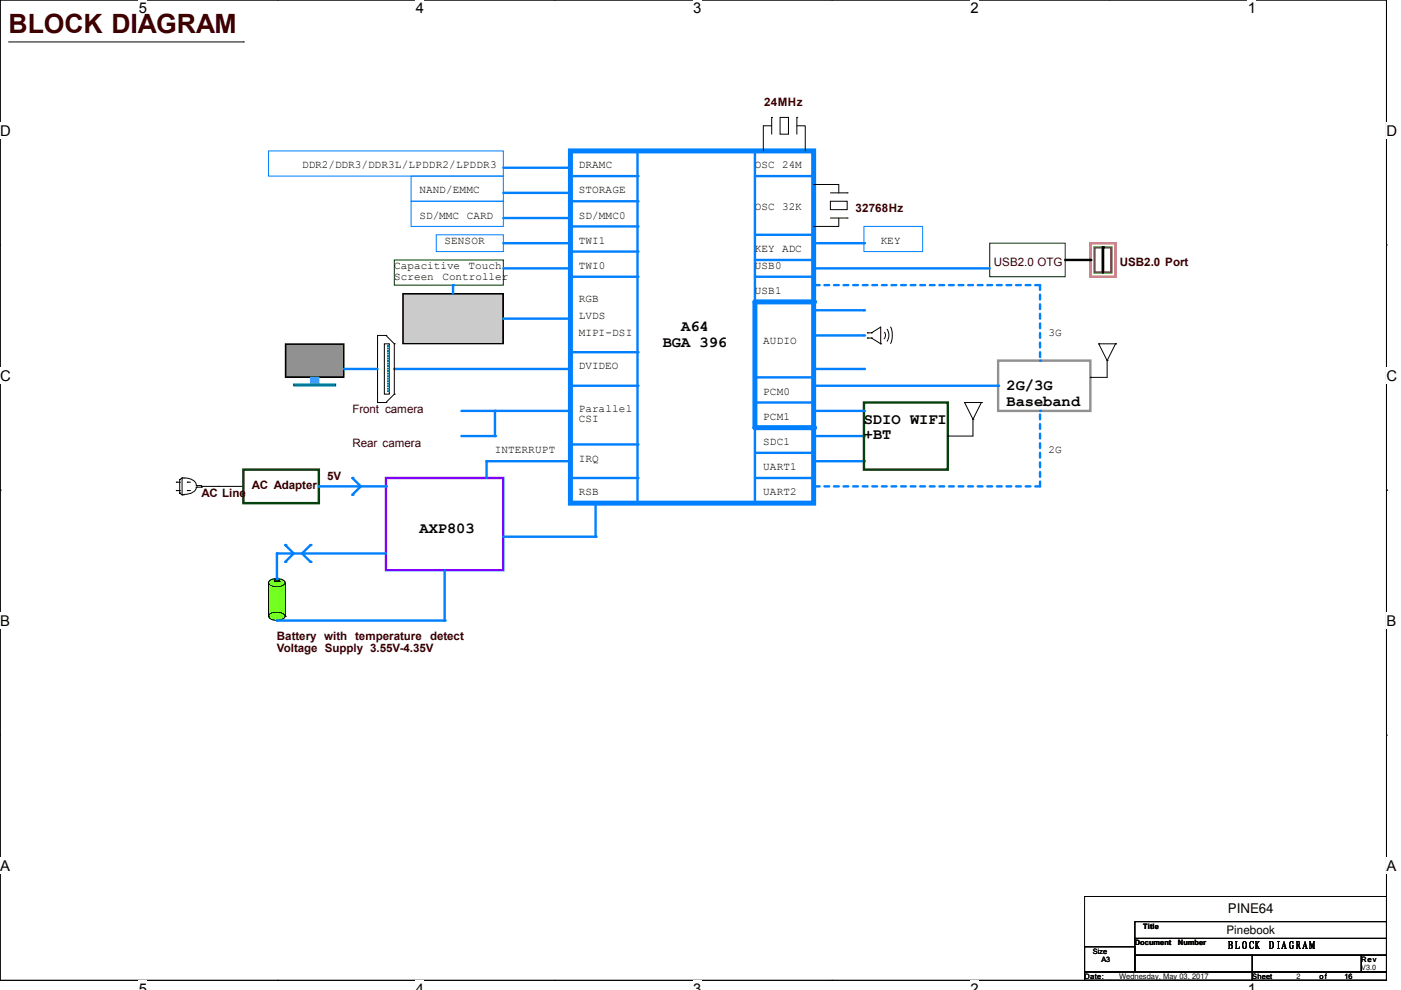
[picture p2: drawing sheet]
<svg xmlns="http://www.w3.org/2000/svg" width="297mm" height="210mm" viewBox="0 0 297 210" stroke-linecap="round" stroke-linejoin="round" font-family="sans-serif">
<path d="M0 0h294v207.9h-294z" fill="none" stroke="#000" stroke-width=".21"/>
<g fill="#fff">
<path d="M29.4 0h1.8v3.5h-1.8z"/>
<path d="M29.4 207.9h1.8v2.1h-1.8z"/>
</g>
<path d="M58.8 0h.1M58.8 207.9h.1" fill="none" stroke="#000" stroke-width=".21"/>
<g fill="#fff">
<path d="M88.2 0h1.7v3.5h-1.7z"/>
<path d="M88.2 207.9h1.7v2.1h-1.7z"/>
</g>
<path d="M117.6 0h.1M117.6 207.9h.1" fill="none" stroke="#000" stroke-width=".21"/>
<g fill="#fff">
<path d="M147 0h1.7v3.5h-1.7z"/>
<path d="M147 207.9h1.7v2.1h-1.7z"/>
</g>
<path d="M176.4 0h.1M176.4 207.9h.1" fill="none" stroke="#000" stroke-width=".21"/>
<g fill="#fff">
<path d="M205.7 0h1.8v3.5h-1.8z"/>
<path d="M205.7 207.9h1.8v2.1h-1.8z"/>
</g>
<path d="M235.2 0h.1M235.2 207.9h.1" fill="none" stroke="#000" stroke-width=".21"/>
<g fill="#fff">
<path d="M264.5 0h1.8v3.5h-1.8z"/>
<path d="M264.5 207.9h1.8v2.1h-1.8z"/>
<path d="M0 26h2.3v3.4h-2.3z"/>
<path d="M294 26h2.2v3.4h-2.2z"/>
<path d="M0 77.9h2.3v3.5h-2.3z"/>
<path d="M294 77.9h2.2v3.5h-2.2z"/>
</g>
<path d="M0 51.9h.1M294 51.9h.1" fill="none" stroke="#000" stroke-width=".21"/>
<g fill="#fff">
<path d="M0 129.9h2.1v3.4h-2.1z"/>
<path d="M294 129.9h2v3.4h-2z"/>
</g>
<path d="M0 103.9h.1M294 103.9h.1" fill="none" stroke="#000" stroke-width=".21"/>
<g fill="#fff">
<path d="M0 181.8h2.1v3.5h-2.1z"/>
<path d="M294 181.8h2v3.5h-2z"/>
</g>
<path d="M1.8 8.9h49.8M51.6 8.9h.1M0 155.9h.1M294 155.9h.1" fill="none" stroke="#000" stroke-width=".21"/>
<path d="M120.9 32h51.6v74.7h-51.6z" fill="none" stroke="#007fff" stroke-width="1.1"/>
<path d="M135.2 32v74.7" fill="none" stroke="#007fff" stroke-width=".51"/>
<circle cx="135.2" cy="106.7" r=".25" fill="#007fff"/>
<path d="M120.9 32h12.5" fill="none" stroke="#007fff" stroke-width=".51"/>
<circle cx="133.4" cy="32" r=".25" fill="#007fff"/>
<path d="M56.9 32h49.8v5.3h-49.8z" fill="none" stroke="#007fff" stroke-width=".21"/>
<path d="M120.9 37.3h14.3" fill="none" stroke="#007fff" stroke-width=".51"/>
<circle cx="135.2" cy="37.3" r=".25" fill="#007fff"/>
<path d="M87.2 37.3h19.5v5.4h-19.5z" fill="none" stroke="#007fff" stroke-width=".21"/>
<path d="M120.9 42.7h14.3" fill="none" stroke="#007fff" stroke-width=".51"/>
<circle cx="135.2" cy="42.7" r=".25" fill="#007fff"/>
<path d="M87.2 42.7h19.5v5.3h-19.5z" fill="none" stroke="#007fff" stroke-width=".21"/>
<path d="M120.9 48h14.3" fill="none" stroke="#007fff" stroke-width=".51"/>
<circle cx="135.2" cy="48" r=".25" fill="#007fff"/>
<path d="M120.9 58.7h14.3" fill="none" stroke="#007fff" stroke-width=".51"/>
<circle cx="135.2" cy="58.7" r=".25" fill="#007fff"/>
<path d="M160.1 32v32" fill="none" stroke="#007fff" stroke-width=".51"/>
<circle cx="160.1" cy="64" r=".25" fill="#007fff"/>
<path d="M149.4 32h23.1" fill="none" stroke="#007fff" stroke-width=".51"/>
<circle cx="172.5" cy="32" r=".25" fill="#007fff"/>
<path d="M160.1 37.3h12.4" fill="none" stroke="#007fff" stroke-width=".51"/>
<circle cx="172.5" cy="37.3" r=".25" fill="#007fff"/>
<path d="M160.1 49.8h12.4" fill="none" stroke="#007fff" stroke-width=".51"/>
<circle cx="172.5" cy="49.8" r=".25" fill="#007fff"/>
<path d="M183.2 48h12.4v5.3h-12.4z" fill="none" stroke="#007fff" stroke-width=".21"/>
<path d="M160.1 64h12.4" fill="none" stroke="#007fff" stroke-width="1.1"/>
<circle cx="172.5" cy="64" r=".53" fill="#007fff"/>
<path d="M160.1 55.1h12.4" fill="none" stroke="#007fff" stroke-width=".51"/>
<circle cx="172.5" cy="55.1" r=".25" fill="#007fff"/>
<path d="M120.9 74.7h14.3" fill="none" stroke="#007fff" stroke-width=".51"/>
<circle cx="135.2" cy="74.7" r=".25" fill="#007fff"/>
<path d="M120.9 94.2h14.3" fill="none" stroke="#007fff" stroke-width=".51"/>
<circle cx="135.2" cy="94.2" r=".25" fill="#007fff"/>
<path d="M160.1 90.7v16" fill="none" stroke="#007fff" stroke-width=".51"/>
<circle cx="160.1" cy="106.7" r=".25" fill="#007fff"/>
<path d="M160.1 58.7h12.4" fill="none" stroke="#007fff" stroke-width=".51"/>
<circle cx="172.5" cy="58.7" r=".25" fill="#007fff"/>
<path d="M97.8 87.1h23.1" fill="none" stroke="#007fff" stroke-width=".51"/>
<circle cx="120.9" cy="87.1" r=".25" fill="#007fff"/>
<path d="M160.1 80h12.4" fill="none" stroke="#007fff" stroke-width=".51"/>
<circle cx="172.5" cy="80" r=".25" fill="#007fff"/>
<path d="M160.1 90.7h12.4" fill="none" stroke="#007fff" stroke-width="1.1"/>
<circle cx="172.5" cy="90.7" r=".53" fill="#007fff"/>
<path d="M160.1 96h12.4" fill="none" stroke="#007fff" stroke-width=".51"/>
<circle cx="172.5" cy="96" r=".25" fill="#007fff"/>
<path d="M172.5 92.5h10.7" fill="none" stroke="#007fff" stroke-width=".51"/>
<circle cx="183.2" cy="92.5" r=".25" fill="#007fff"/>
<path d="M172.5 97.8h10.7" fill="none" stroke="#007fff" stroke-width=".51"/>
<circle cx="183.2" cy="97.8" r=".25" fill="#007fff"/>
<path d="M85.4 62.2h21.3v10.7h-21.3z" fill-rule="evenodd" fill="#000"/>
<path d="M85.4 62.2h21.3v10.7h-21.3z" fill="none" stroke="#000" stroke-width=".21"/>
<path d="M85.7 62.6h20.7v10h-20.7z" fill-rule="evenodd" fill="#cbcbcb"/>
<path d="M85.7 62.6h20.7v10h-20.7z" fill="none" stroke="#cbcbcb" stroke-width=".21"/>
<path d="M120.9 81.8h14.3" fill="none" stroke="#007fff" stroke-width=".51"/>
<circle cx="135.2" cy="81.8" r=".25" fill="#007fff"/>
<path d="M83.6 55.1h23.1v5.4h-23.1z" fill="none" stroke="#003f00" stroke-width=".21"/>
<path d="M106.7 67.6h14.2" fill="none" stroke="#007fff" stroke-width=".51"/>
<circle cx="120.9" cy="67.6" r=".25" fill="#007fff"/>
<path d="M96.1 60.5v1.7" fill="none" stroke="#007fff" stroke-width=".51"/>
<circle cx="96.1" cy="60.5" r=".25" fill="#007fff"/>
<path d="M60.5 72.9h12.4v7.1h-12.4z" fill-rule="evenodd" fill="#000"/>
<path d="M60.5 72.9h12.4v7.1h-12.4z" fill="none" stroke="#000" stroke-width=".21"/>
<path d="M60.8 73.2h11.8v6.5h-11.8z" fill-rule="evenodd" fill="#919191"/>
<path d="M60.8 73.2h11.8v6.5h-11.8z" fill="none" stroke="#919191" stroke-width=".21"/>
<path d="M65.8 80h1.8v1.8h-1.8z" fill-rule="evenodd" fill="#01ffff"/>
<path d="M62.3 81.4h8.9v.4h-8.9zM65.8 80h1.8v1.8h-1.8z" fill="none" stroke="#01ffff" stroke-width=".21"/>
<path d="M62.3 81.6h8.9" fill="none" stroke="#01ffff" stroke-width=".34"/>
<path d="M62.3 81.4h8.9v.4h-8.9z" fill="none" stroke="#003f3f" stroke-width=".21"/>
<path d="M83.6 78.2h37.3" fill="none" stroke="#007fff" stroke-width=".51"/>
<circle cx="83.6" cy="78.2" r=".25" fill="#007fff"/>
<path d="M81.5 72.9h1v10.7h-1zM81.8 71.1h.1M81.8 71.1h-1.8v14.2M81.8 71.1l1.8 1.8M83.6 72.9h.1M83.6 72.9v10.7M80 85.3h.1M80 85.3h1.8M81.8 85.3h.1M83.6 83.6h.1M83.6 83.6l-1.8 1.7" fill="none" stroke="#000" stroke-width=".21"/>
<path d="M82.2 73.2h.3v.2h-.3z" fill-rule="evenodd" fill="#007f7f"/>
<path d="M82.2 73.2h.3v.2h-.3z" fill="none" stroke="#007f7f" stroke-width=".21"/>
<path d="M82.2 73.8h.3v.2h-.3z" fill-rule="evenodd" fill="#007f7f"/>
<path d="M82.2 73.8h.3v.2h-.3z" fill="none" stroke="#007f7f" stroke-width=".21"/>
<path d="M82.2 74.3h.3v.2h-.3z" fill-rule="evenodd" fill="#007f7f"/>
<path d="M82.2 74.3h.3v.2h-.3z" fill="none" stroke="#007f7f" stroke-width=".21"/>
<path d="M82.2 74.8h.3v.2h-.3z" fill-rule="evenodd" fill="#007f7f"/>
<path d="M82.2 74.8h.3v.2h-.3z" fill="none" stroke="#007f7f" stroke-width=".21"/>
<path d="M82.2 75.4h.3v.2h-.3z" fill-rule="evenodd" fill="#007f7f"/>
<path d="M82.2 75.4h.3v.2h-.3z" fill="none" stroke="#007f7f" stroke-width=".21"/>
<path d="M82.2 76.5h.3v.1h-.3z" fill-rule="evenodd" fill="#007f7f"/>
<path d="M82.2 76.5h.3v.1h-.3z" fill="none" stroke="#007f7f" stroke-width=".21"/>
<path d="M82.2 77h.3v.2h-.3z" fill-rule="evenodd" fill="#007f7f"/>
<path d="M82.2 77h.3v.2h-.3z" fill="none" stroke="#007f7f" stroke-width=".21"/>
<path d="M82.2 75.9h.3v.2h-.3z" fill-rule="evenodd" fill="#007f7f"/>
<path d="M82.2 75.9h.3v.2h-.3z" fill="none" stroke="#007f7f" stroke-width=".21"/>
<path d="M82.2 77.5h.3v.2h-.3z" fill-rule="evenodd" fill="#007f7f"/>
<path d="M82.2 77.5h.3v.2h-.3z" fill="none" stroke="#007f7f" stroke-width=".21"/>
<path d="M82.2 78.6h.3v.2h-.3z" fill-rule="evenodd" fill="#007f7f"/>
<path d="M82.2 78.6h.3v.2h-.3z" fill="none" stroke="#007f7f" stroke-width=".21"/>
<path d="M82.2 79.1h.3v.2h-.3z" fill-rule="evenodd" fill="#007f7f"/>
<path d="M82.2 79.1h.3v.2h-.3z" fill="none" stroke="#007f7f" stroke-width=".21"/>
<path d="M82.2 78.1h.3v.1h-.3z" fill-rule="evenodd" fill="#007f7f"/>
<path d="M82.2 78.1h.3v.1h-.3z" fill="none" stroke="#007f7f" stroke-width=".21"/>
<path d="M82.2 79.7h.3v.1h-.3z" fill-rule="evenodd" fill="#007f7f"/>
<path d="M82.2 79.7h.3v.1h-.3z" fill="none" stroke="#007f7f" stroke-width=".21"/>
<path d="M82.2 80.7h.3v.2h-.3z" fill-rule="evenodd" fill="#007f7f"/>
<path d="M82.2 80.7h.3v.2h-.3z" fill="none" stroke="#007f7f" stroke-width=".21"/>
<path d="M82.2 81.2h.3v.2h-.3z" fill-rule="evenodd" fill="#007f7f"/>
<path d="M82.2 81.2h.3v.2h-.3z" fill="none" stroke="#007f7f" stroke-width=".21"/>
<path d="M82.2 80.2h.3v.1h-.3z" fill-rule="evenodd" fill="#007f7f"/>
<path d="M82.2 80.2h.3v.1h-.3z" fill="none" stroke="#007f7f" stroke-width=".21"/>
<path d="M82.2 81.8h.3v.2h-.3z" fill-rule="evenodd" fill="#007f7f"/>
<path d="M82.2 81.8h.3v.2h-.3z" fill="none" stroke="#007f7f" stroke-width=".21"/>
<path d="M82.2 82.8h.3v.2h-.3z" fill-rule="evenodd" fill="#007f7f"/>
<path d="M82.2 82.8h.3v.2h-.3z" fill="none" stroke="#007f7f" stroke-width=".21"/>
<path d="M82.2 82.3h.3v.2h-.3z" fill-rule="evenodd" fill="#007f7f"/>
<path d="M82.2 82.3h.3v.2h-.3z" fill="none" stroke="#007f7f" stroke-width=".21"/>
<path d="M72.9 78.2h7.1" fill="none" stroke="#007fff" stroke-width=".51"/>
<circle cx="72.9" cy="78.2" r=".25" fill="#007fff"/>
<path d="M104.9 87.1v5.4" fill="none" stroke="#007fff" stroke-width=".51"/>
<circle cx="104.9" cy="87.1" r=".25" fill="#007fff"/>
<path d="M97.8 92.5h7.1" fill="none" stroke="#007fff" stroke-width=".51"/>
<circle cx="104.9" cy="92.5" r=".25" fill="#007fff"/>
<g fill="none" stroke="#000" stroke-width=".21">
<path d="M163.6 24.9h.1M163.6 24.9v3.5M163.6 26.7h-1.8v5.3M165.4 24.9h1.8v3.5h-1.8zM168.9 26.7h1.8v5.3M168.9 24.9h.1M168.9 24.9v3.5M172.5 39.1h5.3v1.8M176.1 42.7h3.5v1.7h-3.5zM176.1 40.9h3.5M176.1 46.2h3.5M177.8 46.2v1.8h-5.3"/>
<path d="M179.6 40.9h.1M179.6 46.2h.1"/>
</g>
<path d="M81.8 101.3h24.9v19.6h-24.9z" fill="none" stroke="#7f00ff" stroke-width=".51"/>
<path d="M57 123.3a2.69 2.69 0 0 1 3.4 0v.2a2.08 2.08 0 0 1-2.8 .7l-.6-.4z" fill-rule="evenodd" fill="#7fff00"/>
<path d="M57 123.3a2.69 2.69 0 0 1 3.4 0v.2a2.08 2.08 0 0 1-2.8 .7l-.6-.4z" fill="none" stroke="#7fff00" stroke-width=".21"/>
<path d="M57 130.4a2.69 2.69 0 0 1 3.4 0v.2a2.08 2.08 0 0 1-2.8 .8l-.6-.5z" fill-rule="evenodd" fill="#7fff00"/>
<path d="M57 130.4a2.69 2.69 0 0 1 3.4 0v.2a2.08 2.08 0 0 1-2.8 .8l-.6-.5z" fill="none" stroke="#7fff00" stroke-width=".21"/>
<path d="M58.2 123.4h.1M58.2 123v.4M58.2 122.9h.7l.3 .1-.8 .2-.2-.2zM58.2 123.3h.9a.56 .56 0 0 1-.9 0zM59.3 123.4h.1M59.3 123v.4" fill="none" stroke="#000" stroke-width=".21"/>
<path d="M56.9 123.6h3.6v7.1h-3.6z" fill-rule="evenodd" fill="#7fff00"/>
<path d="M56.9 123.6h3.6v7.1h-3.6z" fill="none" stroke="#7fff00" stroke-width=".21"/>
<path d="M56.9 130.7h.1M56.9 123.6v7.1M57 123.3a2.69 2.69 0 0 1 3.4 0v.2a2.08 2.08 0 0 1-2.8 .7l-.6-.4zM57 130.4a2.69 2.69 0 0 1 3.4 0v.2a2.08 2.08 0 0 1-2.8 .8l-.6-.5zM60.5 130.7h.1M60.5 123.6v7.1" fill="none" stroke="#000" stroke-width=".21"/>
<path d="M58.7 117.3v5.4" fill="none" stroke="#007fff" stroke-width=".51"/>
<circle cx="58.7" cy="122.7" r=".25" fill="#007fff"/>
<path d="M58.7 131.6h35.6" fill="none" stroke="#007fff" stroke-width=".51"/>
<circle cx="58.7" cy="131.6" r=".25" fill="#007fff"/>
<path d="M58.7 117.3h23.1" fill="none" stroke="#007fff" stroke-width=".51"/>
<circle cx="58.7" cy="117.3" r=".25" fill="#007fff"/>
<path d="M60.5 115.6l1.8 1.7" fill="none" stroke="#007fff" stroke-width=".51"/>
<circle cx="60.5" cy="115.6" r=".25" fill="#007fff"/>
<path d="M62.3 117.3l-1.8 1.8" fill="none" stroke="#007fff" stroke-width=".51"/>
<circle cx="60.5" cy="119.1" r=".25" fill="#007fff"/>
<path d="M65.8 115.6l-1.8 1.7" fill="none" stroke="#007fff" stroke-width=".51"/>
<circle cx="65.8" cy="115.6" r=".25" fill="#007fff"/>
<path d="M64 117.3l1.8 1.8" fill="none" stroke="#007fff" stroke-width=".51"/>
<circle cx="65.8" cy="119.1" r=".25" fill="#007fff"/>
<g fill="none" stroke="#000" stroke-width=".21">
<path d="M37.4 102.2h.1M37.4 104h.1M37.4 102.2h.9M37.4 104h.9M38.1 101.7h.1M38.1 104.6h.1M38.1 104.6l.5 .3M38.1 101.7v2.9M38.6 101.3a2.97 2.97 0 0 1 2.9 1.1l.1 .5M38.6 101.3h.1M38.6 104.9h.1M38.6 104.9h.6"/>
<path d="M38.6 101.3v3.6M38.6 101.3l-.5 .4M39.7 104h.1M39.7 102.2h.1M39.7 102.2h.7M39.7 104h.7M41.6 103.3a1.68 1.68 0 0 1-1.8 1.5h-.7M41.7 103h.1M41.7 103.3h.1M41.7 103h1v.3M41.7 103.3h1M42.7 103.3h.1"/>
<path d="M42.7 103.1h.1M42.7 103.1h8.9M46.3 103.1h.1"/>
</g>
<path d="M51.6 99.6h16v7.1h-16z" fill="none" stroke="#003f00" stroke-width=".51"/>
<path d="M67.6 103.1h14.2" fill="none" stroke="#007fff" stroke-width=".51"/>
<circle cx="81.8" cy="103.1" r=".25" fill="#007fff"/>
<path d="M74.7 101.3l1.8 1.8" fill="none" stroke="#007fff" stroke-width=".51"/>
<circle cx="74.7" cy="101.3" r=".25" fill="#007fff"/>
<path d="M76.5 103.1l-1.8 1.8" fill="none" stroke="#007fff" stroke-width=".51"/>
<circle cx="74.7" cy="104.9" r=".25" fill="#007fff"/>
<path d="M94.3 120.9v10.7" fill="none" stroke="#007fff" stroke-width=".51"/>
<circle cx="94.3" cy="131.6" r=".25" fill="#007fff"/>
<path d="M120.9 101.3h14.3" fill="none" stroke="#007fff" stroke-width=".51"/>
<circle cx="135.2" cy="101.3" r=".25" fill="#007fff"/>
<path d="M103.2 97.8h17.7" fill="none" stroke="#007fff" stroke-width=".51"/>
<circle cx="120.9" cy="97.8" r=".25" fill="#007fff"/>
<path d="M106.7 113.8h19.6" fill="none" stroke="#007fff" stroke-width=".51"/>
<circle cx="126.3" cy="113.8" r=".25" fill="#007fff"/>
<path d="M103.2 97.8v3.5" fill="none" stroke="#007fff" stroke-width=".51"/>
<circle cx="103.2" cy="97.8" r=".25" fill="#007fff"/>
<path d="M183.2 85.3h17.8v14.3h-17.8z" fill="none" stroke="#003f00" stroke-width=".51"/>
<path d="M172.5 87.1h10.7" fill="none" stroke="#007fff" stroke-width=".51"/>
<circle cx="183.2" cy="87.1" r=".25" fill="#007fff"/>
<path d="M160.1 85.3h12.4" fill="none" stroke="#007fff" stroke-width=".51"/>
<circle cx="172.5" cy="85.3" r=".25" fill="#007fff"/>
<path d="M211.6 76.5h19.6v10.6h-19.6z" fill="none" stroke="#919191" stroke-width=".51"/>
<path d="M220.5 103.1v-16" fill="none" stroke="#007fff" stroke-width=".51" stroke-dasharray="1 1"/>
<circle cx="220.5" cy="87.1" r=".25" fill="#007fff" stroke-dasharray="1 1"/>
<path d="M220.5 60.5v16" fill="none" stroke="#007fff" stroke-width=".51" stroke-dasharray="1 1"/>
<circle cx="220.5" cy="76.5" r=".25" fill="#007fff" stroke-dasharray="1 1"/>
<path d="M172.5 81.8h39.1" fill="none" stroke="#007fff" stroke-width=".51"/>
<circle cx="211.6" cy="81.8" r=".25" fill="#007fff"/>
<path d="M160.1 101.3h12.4" fill="none" stroke="#007fff" stroke-width=".51"/>
<circle cx="172.5" cy="101.3" r=".25" fill="#007fff"/>
<path d="M220.5 103.1h-48" fill="none" stroke="#007fff" stroke-width=".51" stroke-dasharray="1 1"/>
<circle cx="172.5" cy="103.1" r=".25" fill="#007fff" stroke-dasharray="1 1"/>
<path d="M183.9 70.6h.1M183.9 71.7h.1M183.9 70.6h.9M183.9 71.7h.9M184.8 70.6h.1M184.8 71.7h.1M184.8 70.6l1.9-1.3v3.6M184.8 71.7l1.9 1.2M186.7 72.9h.1M187.5 70.4l.2 .7-.3 .7M188.1 69.8a2.31 2.31 0 0 1 0 2.5M188.8 69.3a4.1 4.1 0 0 1 0 3.5" fill="none" stroke="#000" stroke-width=".21"/>
<path d="M220.5 60.5h-48" fill="none" stroke="#007fff" stroke-width=".51" stroke-dasharray="1 1"/>
<circle cx="172.5" cy="60.5" r=".25" fill="#007fff" stroke-dasharray="1 1"/>
<g fill="none" stroke="#000" stroke-width=".21">
<path d="M233 72.9h.1M233 72.9l1.7 3.6M233 72.9h3.5M234.7 76.5h.1M234.7 76.5v3.5h-3.5M236.5 72.9h.1M236.5 72.9l-1.8 3.6M201 92.5h.1M204.5 85.3l1.8 3.6M204.5 85.3h.1M204.5 85.3h3.6M206.3 88.9h.1"/>
<path d="M206.3 88.9v3.6h-5.3M208.1 85.3h.1M208.1 85.3l-1.8 3.6M231.2 80h.1"/>
</g>
<path d="M231.2 51.6h5.3v7.1h-5.3z" fill="none" stroke="#ff7f00" stroke-width=".51"/>
<path d="M232.1 52.5h1.7v5.3h-1.7zM233.8 52.5h1.8v5.3h-1.8z" fill="none" stroke="#7f7f00" stroke-width=".51"/>
<path d="M225.8 55.1h5.4M233.8 52.5v5.3" fill="none" stroke="#000" stroke-width=".51"/>
<g fill="#000">
<circle cx="231.2" cy="55.1" r=".25"/>
<circle cx="233.8" cy="52.5" r=".25"/>
</g>
<path d="M209.8 51.6h16v7.1h-16z" fill="none" stroke="#003f00" stroke-width=".21"/>
<path d="M172.5 56.9h37.3" fill="none" stroke="#007fff" stroke-width=".51"/>
<circle cx="172.5" cy="56.9" r=".25" fill="#007fff"/>
<path d="M126.3 106.7v7.1" fill="none" stroke="#007fff" stroke-width=".51"/>
<circle cx="126.3" cy="106.7" r=".25" fill="#007fff"/>
<path d="M120.9 53.3h14.3" fill="none" stroke="#007fff" stroke-width=".51"/>
<circle cx="135.2" cy="53.3" r=".25" fill="#007fff"/>
<path d="M92.5 49.8h14.2v3.5h-14.2z" fill="none" stroke="#007fff" stroke-width=".21"/>
<path d="M106.7 51.6h14.2" fill="none" stroke="#007fff" stroke-width=".51"/>
<circle cx="120.9" cy="51.6" r=".25" fill="#007fff"/>
<path d="M160.1 64v26.7" fill="none" stroke="#007fff" stroke-width="1.1"/>
<circle cx="160.1" cy="90.7" r=".53" fill="#007fff"/>
<path d="M106.7 56.9h14.2" fill="none" stroke="#007fff" stroke-width=".51"/>
<circle cx="120.9" cy="56.9" r=".25" fill="#007fff"/>
<path d="M106.7 46.2h14.2" fill="none" stroke="#007fff" stroke-width=".51"/>
<circle cx="120.9" cy="46.2" r=".25" fill="#007fff"/>
<path d="M106.7 40.9h14.2" fill="none" stroke="#007fff" stroke-width=".51"/>
<circle cx="120.9" cy="40.9" r=".25" fill="#007fff"/>
<path d="M106.7 35.6h14.2" fill="none" stroke="#007fff" stroke-width=".51"/>
<circle cx="120.9" cy="35.6" r=".25" fill="#007fff"/>
<path d="M172.5 78.2h10.7" fill="none" stroke="#007fff" stroke-width=".51"/>
<circle cx="183.2" cy="78.2" r=".25" fill="#007fff"/>
<path d="M172.5 71.1h10.7" fill="none" stroke="#007fff" stroke-width=".51"/>
<circle cx="183.2" cy="71.1" r=".25" fill="#007fff"/>
<path d="M172.5 65.8h10.7" fill="none" stroke="#007fff" stroke-width=".51"/>
<circle cx="183.2" cy="65.8" r=".25" fill="#007fff"/>
<path d="M172.5 51.6h10.7" fill="none" stroke="#007fff" stroke-width=".51"/>
<circle cx="183.2" cy="51.6" r=".25" fill="#007fff"/>
<path d="M230 190.1h64v17.8h-64zM240.6 199h53.4v3.5h-53.4zM240.6 195.4h53.4v3.6h-53.4zM230 206.1h35.5v1.8h-35.5zM230 200.7h10.6v5.4h-10.6zM240.6 202.5h24.9v3.6h-24.9zM265.5 206.1h28.5v1.8h-28.5zM265.5 202.5h23.1v3.6h-23.1zM288.6 202.5h5.4v3.6h-5.4z" fill="none" stroke="#000" stroke-width=".21"/>
<text font-size="5.6" fill="#3f0000" x="1.8" y="7">BLOCK DIAGRAM</text>
<g font-size="3.3">
<text x="144.4" y="70.3">A64</text>
<text x="140.5" y="73.5">BGA 396</text>
<text x="213.4" y="82.7">2G/3G</text>
<text x="183.2" y="89.8">SDIO WIFI</text>
<text x="213.4" y="86">Baseband</text>
<text x="183.2" y="93.1">+BT</text>
<text x="88.9" y="112.9">AXP803</text>
</g>
<g font-size="3.1">
<text x="29.4" y="2.8">5</text>
<text x="88.2" y="2.8">4</text>
<text x="147" y="2.8">3</text>
<text x="205.7" y="2.8">2</text>
<text x="264.5" y="2.8">1</text>
<text x="0" y="28.7">D</text>
<text x="294" y="28.7">D</text>
<text x="0" y="80.7">C</text>
<text x="294" y="80.7">C</text>
<text x="0" y="132.7">B</text>
<text x="294" y="132.7">B</text>
<text x="0" y="184.6">A</text>
<text x="294" y="184.6">A</text>
<text x="29.4" y="210.7">5</text>
<text x="88.2" y="210.7">4</text>
<text x="147" y="210.7">3</text>
<text x="205.7" y="210.7">2</text>
<text x="264.5" y="210.7">1</text>
</g>
<text font-size="2.8" x="260.3" y="193.5">PINE64</text>
<g font-size="2.5" fill="#3f0000">
<text x="162" y="22.5">24MHz</text>
<text x="181.4" y="44.9">32768Hz</text>
<text x="210.7" y="56.3">USB2.0 OTG</text>
<text x="237.4" y="56.3">USB2.0 Port</text>
<text x="74.7" y="87.6">Front camera</text>
<text x="74.7" y="94.7">Rear camera</text>
<text x="69.4" y="101.8">5V</text>
<text x="42.7" y="105.4">AC Line</text>
<text x="53.4" y="103.6">AC Adapter</text>
<text x="58.7" y="135.6">Battery with temperature</text>
<text x="91.2" y="135.6">detect</text>
<text x="58.7" y="138.1">Voltage Supply 3.55V-4.35V</text>
</g>
<text font-size="2.5" x="260.1" y="198.1">Pinebook</text>
<text font-size="2.4" x="260.2" y="201.1">BLOCK DIAGRAM</text>
<g font-size="2.3">
<text x="64" y="35.7">DDR2/DDR3/DDR3L/LPDDR2/LPDDR3</text>
<text x="122.7" y="35.7">DRAMC</text>
<text x="160.1" y="35.7">OSC 24M</text>
<text x="88.9" y="41">NAND/EMMC</text>
<text x="122.7" y="41">STORAGE</text>
<text x="88.9" y="46.4">SD/MMC</text>
<text x="99" y="46.4">CARD</text>
<text x="122.7" y="46.4">SD/MMC0</text>
<text x="160.1" y="44.6">OSC 32K</text>
<text x="94.3" y="51.7">SENSOR</text>
<text x="122.7" y="51.7">TWI1</text>
<text x="160.1" y="53.5">KEY ADC</text>
<text x="186.7" y="51.7">KEY</text>
<text x="83.6" y="59.4">Screen</text>
<text x="83.6" y="57">Capacitive</text>
<text x="93.8" y="59.4">Controller</text>
<text x="99.4" y="57">Touch</text>
<text x="122.7" y="57">TWI0</text>
<text x="160.1" y="57">USB0</text>
<text x="122.7" y="64.1">RGB</text>
<text x="160.1" y="62.4">USB1</text>
<text x="122.7" y="67.7">LVDS</text>
<text x="122.7" y="71.2">MIPI-DSI</text>
<text x="222.3" y="71.2">3G</text>
<text x="161.8" y="73">AUDIO</text>
<text x="122.7" y="78.3">DVIDEO</text>
<text x="161.8" y="83.7">PCM0</text>
<text x="122.7" y="87.2">Parallel</text>
<text x="122.7" y="89.6">CSI</text>
<text x="161.8" y="89">PCM1</text>
<text x="161.8" y="94.4">SDC1</text>
<text x="104.9" y="96.1">INTERRUPT</text>
<text x="122.7" y="97.9">IRQ</text>
<text x="161.8" y="99.7">UART1</text>
<text x="222.3" y="96.1">2G</text>
<text x="122.7" y="105">RSB</text>
<text x="161.8" y="105">UART2</text>
</g>
<g font-size="1.6">
<text x="242.4" y="196.9">Title</text>
<text x="231.7" y="202.2">Size</text>
<text x="233.5" y="204">A3</text>
<text x="240.6" y="200.4">Document</text>
<text x="249.8" y="200.4">Number</text>
<text x="288.6" y="204">Rev</text>
<text x="229.9" y="207.5">Date:</text>
<text x="237.3" y="207.5">Wednesday, May 03, 2017</text>
<text x="265.5" y="207.5">Sheet</text>
<text x="274.9" y="207.5">2</text>
<text x="279.7" y="207.5">of</text>
<text x="285.1" y="207.5">16</text>
<text x="288.6" y="205.7">V3.0</text>
</g>
</svg>
